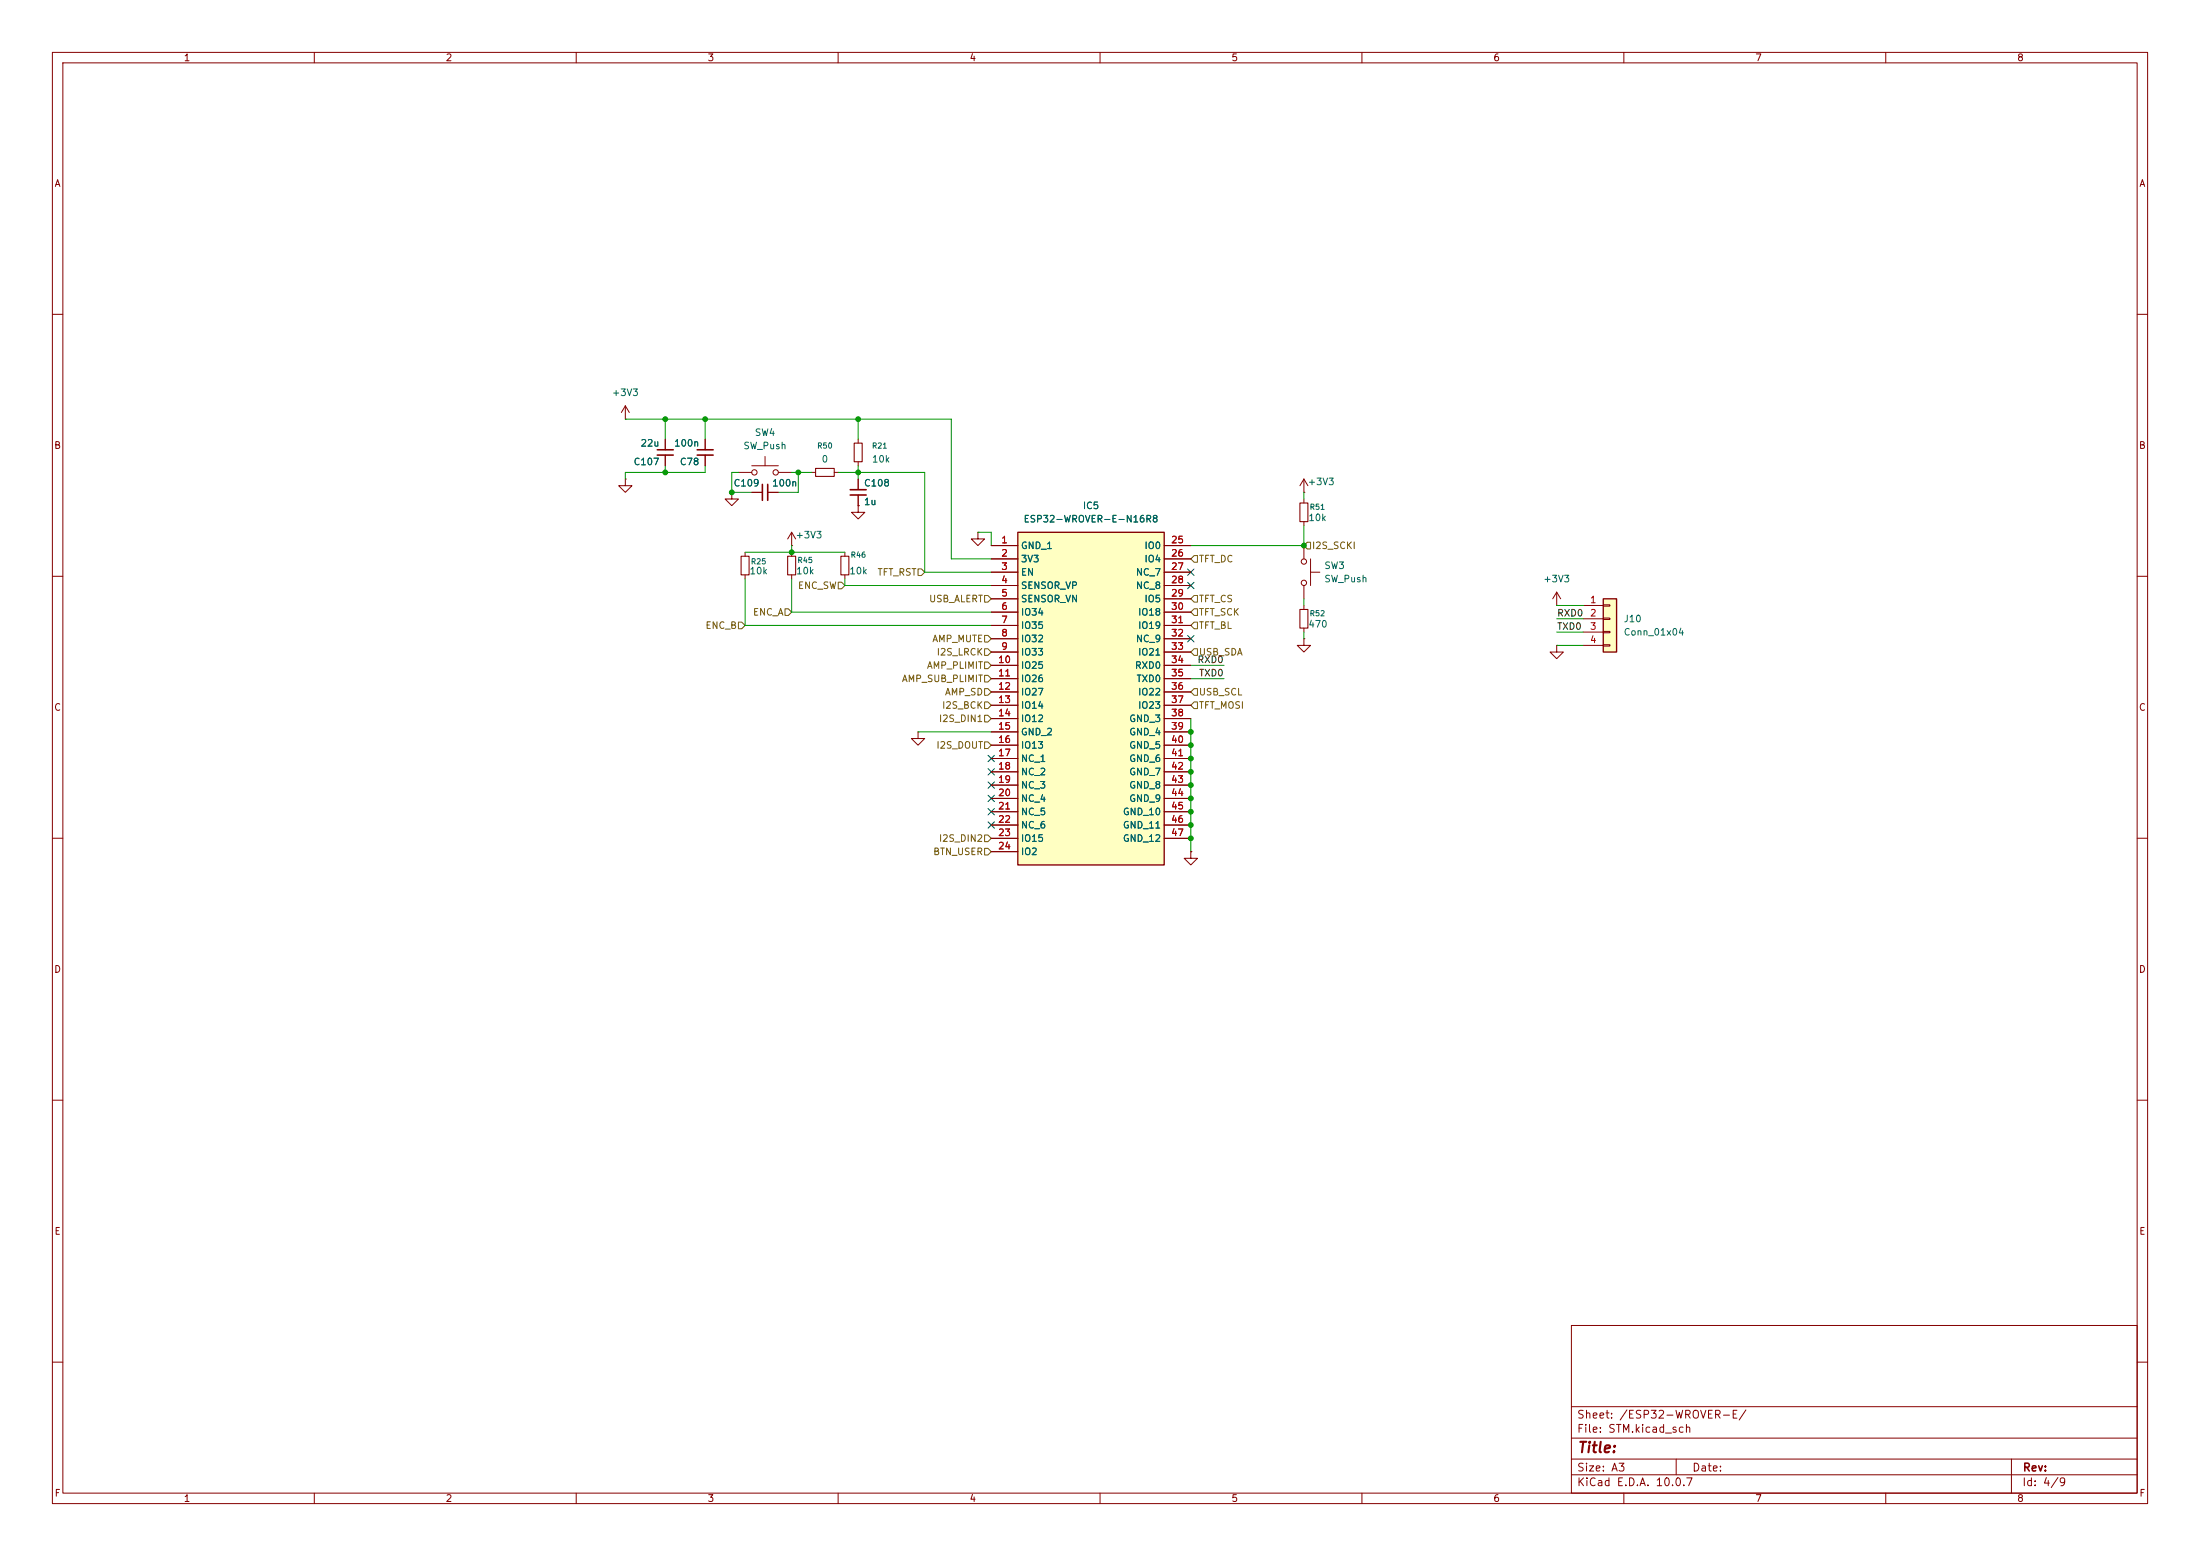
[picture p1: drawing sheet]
<svg xmlns="http://www.w3.org/2000/svg" width="420mm" height="297mm" viewBox="0 0 420 297" stroke-linecap="round" stroke-linejoin="round" font-family="sans-serif">
<g fill="none" stroke="#840000" stroke-width=".19">
<path d="M10 10h400v277h-400zM12 12h396v273h-396zM60 10v2M110 10v2M160 10v2M210 10v2M260 10v2M310 10v2M360 10v2M10 60h2M408 60h2M163.8 96.5v1.3h1.3l-1.3 1.3-1.2-1.3h1.2"/>
<path d="M163.8 96.5h.1M163.8 83.8v.8M163.8 88.1v.8M163.8 91.4v2.1M163.8 94.5v2M248.9 94h.1M248.9 91.4v2.6M248.9 91.4l-.7 1.3M248.9 91.4l.8 1.3M10 110h2M142.2 105.4v.8M142.2 109.7v.8"/>
<path d="M248.9 115.6v.7M248.9 119.9v.8M297.2 115.6h.1M297.2 113l-.8 1.3M297.2 113l.7 1.3M297.2 113v2.6M408 110h2M248.9 121.9v1.3h1.3l-1.3 1.3-1.3-1.3h1.3M248.9 121.9h.1M10 160h2M408 160h2M227.3 162.6v1.2h1.3l-1.3 1.3-1.2-1.3h1.2"/>
<path d="M227.3 162.6h.1M10 210h2M408 210h2M300 253h108v32h-108zM10 260h2M300 278.5h108M300 274.5h108M300 268.5h108M320 278.5v3M384 278.5v6.5M408 260h2M60 285v2"/>
<path d="M110 285v2M160 285v2M210 285v2M260 285v2M300 281.5h108M310 285v2M360 285v2"/>
</g>
<path d="M163.1 84.6h1.5v3.5h-1.5zM141.5 106.2h1.5v3.5h-1.5zM248.2 116.3h1.5v3.6h-1.5z" fill="none" stroke="#840000" stroke-width=".2"/>
<path d="M162.3 93.5h3.1M162.3 94.5h3.1" fill="none" stroke="#840000" stroke-width=".3"/>
<path d="M194.3 101.6h27.9v63.5h-27.9z" fill="#ffffc2"/>
<path d="M194.3 101.6h27.9v63.5h-27.9z" fill="none" stroke="#840000" stroke-width=".25"/>
<g fill="none" stroke="#840000" stroke-width=".19">
<path d="M248.9 95.3v.7M248.9 99.6v.7M151.1 104.1h.1M151.1 101.6l-.7 1.3M151.1 101.6l.8 1.3M151.1 101.6v2.5M189.2 104.1h5.1M189.2 106.7h5.1M189.2 109.2h5.1M189.2 111.8h5.1M189.2 114.3h5.1M189.2 116.8h5.1"/>
<path d="M189.2 119.4h5.1M222.2 104.1h5.1M222.2 106.7h5.1M222.2 109.2h5.1M222.2 111.8h5.1M222.2 114.3h5.1M222.2 116.8h5.1M222.2 119.4h5.1M175.3 139.7v1.3h1.2l-1.2 1.2-1.3-1.2h1.3M175.3 139.7h.1M189.2 121.9h5.1M189.2 124.5h5.1"/>
<path d="M189.2 127h5.1M189.2 129.5h5.1M189.2 132.1h5.1M189.2 134.6h5.1M189.2 137.2h5.1M189.2 139.7h5.1M222.2 121.9h5.1M222.2 124.5h5.1M222.2 127h5.1M222.2 129.5h5.1M222.2 132.1h5.1M222.2 134.6h5.1"/>
<path d="M222.2 137.2h5.1M222.2 139.7h5.1M297.2 123.2v1.3h1.2l-1.2 1.2-1.3-1.2h1.3M297.2 123.2h.1M189.2 142.2h5.1M189.2 144.8h5.1M189.2 147.3h5.1M189.2 149.9h5.1M189.2 152.4h5.1M189.2 154.9h5.1M189.2 157.5h5.1M222.2 142.2h5.1"/>
<path d="M222.2 144.8h5.1M222.2 147.3h5.1M222.2 149.9h5.1M222.2 152.4h5.1M222.2 154.9h5.1M222.2 157.5h5.1M189.2 160h5.1M189.2 162.6h5.1M222.2 160h5.1"/>
</g>
<path d="M248.2 96h1.5v3.6h-1.5z" fill="none" stroke="#840000" stroke-width=".2"/>
<path d="M306.1 114.3h2.5v10.2h-2.5z" fill="#ffffc2"/>
<path d="M306.1 114.3h2.5v10.2h-2.5z" fill="none" stroke="#840000" stroke-width=".25"/>
<g fill="none" stroke="#840000" stroke-width=".19">
<path d="M119.4 77.5l-.8 1.2M119.4 77.5l.7 1.2M119.4 77.5v2.5M119.4 91.4v1.3h1.2l-1.2 1.3-1.3-1.3h1.3M119.4 91.4h.1M119.4 80h.1M127 83.8v2.1M127 86.9v2M134.6 83.8v2.1M134.6 86.9v2M139.7 94v1.3h1.3l-1.3 1.2-1.3-1.2h1.3M139.7 94h.1"/>
<path d="M141 90.2h2.5M143.5 94h2M143.5 88.9h5.1M146 87.1v1.8M146.6 94h2M148.6 90.2h2.5M154.9 90.2h.8M159.3 90.2h.7M163.8 96.5h.1M163.8 91.4v2.1M163.8 94.5v2M151.1 105.4v.8"/>
<path d="M151.1 109.7v.8M161.3 105.4v.8M161.3 109.7v.8M186.7 101.6v1.3h1.3l-1.3 1.2-1.3-1.2h1.3M186.7 101.6h.1M189.2 109.2h5.1M189.2 104.1h5.1M189.2 106.7h5.1M189.2 111.8h5.1M189.2 114.3h5.1M189.2 116.8h5.1M189.2 119.4h5.1"/>
<path d="M222.2 109.2h5.1M222.2 104.1h5.1M222.2 106.7h5.1M222.2 111.8h5.1M222.2 114.3h5.1M222.2 116.8h5.1M222.2 119.4h5.1M248.9 104.1v2.6M248.9 111.8v2.5M250.2 109.2h1.8M250.2 106.7v5.1M302.3 115.6h3.8"/>
<path d="M302.3 118.1h3.8M306.1 115.4h1.2v.3h-1.2zM306.1 118h1.2v.2h-1.2zM189.2 121.9h5.1M189.2 124.5h5.1M189.2 127h5.1M189.2 129.5h5.1M189.2 132.1h5.1M189.2 134.6h5.1M189.2 137.2h5.1M189.2 139.7h5.1M222.2 121.9h5.1"/>
<path d="M222.2 124.5h5.1M222.2 127h5.1M222.2 129.5h5.1M222.2 132.1h5.1M222.2 134.6h5.1M222.2 137.2h5.1M222.2 139.7h5.1M302.3 120.7h3.8M302.3 123.2h3.8M306.1 120.5h1.2v.3h-1.2zM306.1 123.1h1.2v.2h-1.2zM189.2 142.2h5.1"/>
<path d="M189.2 144.8h5.1M189.2 147.3h5.1M189.2 149.9h5.1M189.2 152.4h5.1M189.2 154.9h5.1M189.2 157.5h5.1M222.2 142.2h5.1M222.2 144.8h5.1M222.2 147.3h5.1M222.2 149.9h5.1M222.2 152.4h5.1M222.2 154.9h5.1"/>
<path d="M222.2 157.5h5.1M189.2 160h5.1M189.2 162.6h5.1M222.2 160h5.1M227.3 162.6h.1"/>
<circle cx="144" cy="90.2" r=".51"/>
<circle cx="148.1" cy="90.2" r=".51"/>
<circle cx="248.9" cy="111.3" r=".51"/>
<circle cx="248.9" cy="107.2" r=".51"/>
</g>
<path d="M155.7 89.4h3.6v1.5h-3.6zM150.4 106.2h1.5v3.5h-1.5zM160.5 106.2h1.6v3.5h-1.6z" fill="none" stroke="#840000" stroke-width=".2"/>
<path d="M125.5 86.9h3M125.5 85.9h3M133.1 86.9h3M133.1 85.9h3M145.5 92.5v3M146.6 92.5v3" fill="none" stroke="#840000" stroke-width=".3"/>
<g fill="none" stroke="#725600" stroke-width=".19">
<path d="M141 118.7h.6l.6 .7-.6 .6h-.6zM149.9 116.2h.6l.6 .6-.6 .7h-.6zM160 111.1h.7l.6 .7-.6 .6h-.7zM175.3 108.6h.6l.6 .6-.6 .7h-.6zM188 113.7h.6l.6 .6-.6 .6h-.6zM227.3 119.4l.7-.7h.6v1.3h-.6zM228 106h.6v1.3h-.6l-.7-.6zM228 113.7h.6v1.2h-.6l-.7-.6zM228 116.2h.6v1.3h-.6l-.7-.7zM249.6 103.5h.6v1.3h-.6l-.7-.7zM188 128.9h.6l.6 .6-.6 .7h-.6zM188 123.8h.6l.6 .7-.6 .6h-.6z"/>
<path d="M188 131.4h.6l.6 .7-.6 .6h-.6zM188 126.4h.6l.6 .6-.6 .6h-.6zM188 134h.6l.6 .6-.6 .7h-.6zM188 136.5h.6l.6 .7-.6 .6h-.6zM188 121.3h.6l.6 .6-.6 .7h-.6zM227.3 134.6l.7-.6h.6v1.3h-.6zM227.3 132.1l.7-.7h.6v1.3h-.6zM228 123.8h.6v1.3h-.6l-.7-.6zM188 141.6h.6l.6 .6-.6 .7h-.6zM188 159.4h.6l.6 .6-.6 .7h-.6zM188 161.9h.6l.6 .7-.6 .6h-.6z"/>
</g>
<g fill="none" stroke="#009600" stroke-width=".19">
<path d="M119.4 80h62.2v26.7h7.6M127 80v3.8M127 88.9v1.3M134.6 88.9v1.3h-15.2v1.2M134.6 80v3.8M141 90.2h-1.3v3.8h3.8M151.1 90.2h3.8M152.4 90.2v3.8h-3.8M160 90.2h16.5v19h12.7M163.8 80v3.8M163.8 88.9v2.5M248.9 94v1.3"/>
<path d="M142.2 110.5v8.9h47M142.2 105.4h19.1M151.1 110.5v6.3h38.1M151.1 104.1v1.3M161.3 110.5v1.3h27.9M186.7 101.6h2.5v2.5M248.9 100.3v3.8h-21.6M248.9 114.3v1.3M297.2 115.6h5.1M297.2 118.1h5.1M175.3 139.7h13.9M227.3 137.2v25.4"/>
<path d="M227.3 129.5h6.4M227.3 127h6.4M248.9 120.7v1.2M297.2 120.7h5.1M297.2 123.2h5.1"/>
</g>
<g fill="none" stroke="#000084" stroke-width=".19">
<path d="M226.7 108.6l1.2 1.2M226.7 111.2l1.2 1.2M227.9 111.2l-1.2 1.2M227.9 108.6l-1.2 1.2M226.7 121.3l1.2 1.2M227.9 121.3l-1.2 1.2M188.6 149.3l1.2 1.2M188.6 156.9l1.2 1.2M188.6 154.3l1.2 1.2M188.6 151.8l1.2 1.2M188.6 144.2l1.2 1.2M188.6 146.7l1.2 1.2"/>
<path d="M189.8 149.3l-1.2 1.2M189.8 156.9l-1.2 1.2M189.8 154.3l-1.2 1.2M189.8 151.8l-1.2 1.2M189.8 144.2l-1.2 1.2M189.8 146.7l-1.2 1.2"/>
</g>
<g fill="#009600" stroke="#009600" stroke-width=".19">
<circle cx="227.3" cy="154.9" r=".46"/>
<circle cx="227.3" cy="157.5" r=".46"/>
<circle cx="227.3" cy="160" r=".46"/>
<circle cx="227.3" cy="147.3" r=".46"/>
<circle cx="227.3" cy="142.2" r=".46"/>
<circle cx="227.3" cy="144.8" r=".46"/>
<circle cx="227.3" cy="149.9" r=".46"/>
<circle cx="227.3" cy="152.4" r=".46"/>
<circle cx="227.3" cy="139.7" r=".46"/>
<circle cx="163.8" cy="80" r=".46"/>
<circle cx="163.8" cy="90.2" r=".46"/>
<circle cx="127" cy="80" r=".46"/>
<circle cx="134.6" cy="80" r=".46"/>
<circle cx="139.7" cy="94" r=".46"/>
<circle cx="152.4" cy="90.2" r=".46"/>
<circle cx="127" cy="90.2" r=".46"/>
<circle cx="151.1" cy="105.4" r=".46"/>
<circle cx="248.9" cy="104.1" r=".46"/>
</g>
<text font-size="2" fill="#840000" x="301" y="277.8">Title:</text>
<g font-size="1.5" fill="#840000">
<text x="300.9" y="273.8">File: STM.kicad_sch</text>
<text x="300.9" y="271.1">Sheet: /ESP32-WROVER-E/</text>
<text x="300.9" y="281.2">Size: A3</text>
<text x="322.9" y="281.2">Date:</text>
<text x="386" y="281.2">Rev:</text>
<text x="300.9" y="284">KiCad E.D.A. 10.0.7</text>
<text x="385.9" y="284">Id: 4/9</text>
</g>
<g font-size="1.3" fill="#840000">
<text x="35" y="12">1</text>
<text x="85" y="12">2</text>
<text x="135" y="12">3</text>
<text x="185" y="12">4</text>
<text x="235" y="12">5</text>
<text x="285" y="12">6</text>
<text x="335" y="12">7</text>
<text x="385" y="12">8</text>
<text x="10.3" y="36">A</text>
<text x="408.3" y="36">A</text>
<text x="10.2" y="86">B</text>
<text x="408.2" y="86">B</text>
<text x="10.2" y="136">C</text>
<text x="408.2" y="136">C</text>
<text x="10.2" y="186">D</text>
<text x="408.2" y="186">D</text>
<text x="10.3" y="236">E</text>
<text x="408.3" y="236">E</text>
<text x="10.3" y="286">F</text>
<text x="35" y="287">1</text>
<text x="85" y="287">2</text>
<text x="135" y="287">3</text>
<text x="185" y="287">4</text>
<text x="235" y="287">5</text>
<text x="285" y="287">6</text>
<text x="335" y="287">7</text>
<text x="385" y="287">8</text>
<text x="408.3" y="286">F</text>
</g>
<g font-size="1.3" fill="#006464">
<text x="116.7" y="75.9">+3V3</text>
<text x="144" y="83.5">SW4</text>
<text x="120.8" y="89.1">C107</text>
<text x="122.2" y="85.5">22u</text>
<text x="128.6" y="85.5">100n</text>
<text x="129.7" y="89.1">C78</text>
<text x="141.8" y="86.1">SW_Push</text>
<text x="156.7" y="88.6">0</text>
<text x="166.4" y="88.6">10k</text>
<text x="139.9" y="93.2">C109</text>
<text x="147.3" y="93.2">100n</text>
<text x="164.8" y="93.2">C108</text>
<text x="249.6" y="92.9">+3V3</text>
<text x="164.8" y="96.7">1u</text>
<text x="195.3" y="100">ESP32-WROVER-E-N16R8</text>
<text x="206.6" y="97.5">IC5</text>
<text x="249.7" y="99.8">10k</text>
<text x="151.8" y="103.1">+3V3</text>
<text x="194.8" y="105.1">GND_1</text>
<text x="194.8" y="107.6">3V3</text>
<text x="218.4" y="105.1">IO0</text>
<text x="218.4" y="107.6">IO4</text>
<text x="143" y="109.9">10k</text>
<text x="151.9" y="109.9">10k</text>
<text x="162" y="109.9">10k</text>
<text x="194.8" y="110.2">EN</text>
<text x="194.8" y="112.7">SENSOR_VP</text>
<text x="216.7" y="110.2">NC_7</text>
<text x="216.7" y="112.7">NC_8</text>
<text x="252.7" y="108.9">SW3</text>
<text x="252.7" y="111.5">SW_Push</text>
<text x="294.5" y="111.5">+3V3</text>
<text x="194.8" y="115.3">SENSOR_VN</text>
<text x="194.8" y="117.8">IO34</text>
<text x="217.2" y="117.8">IO18</text>
<text x="218.4" y="115.3">IO5</text>
<text x="309.9" y="119.1">J10</text>
<text x="194.8" y="120.3">IO35</text>
<text x="194.8" y="122.9">IO32</text>
<text x="194.8" y="125.4">IO33</text>
<text x="216.7" y="122.9">NC_9</text>
<text x="217.2" y="120.3">IO19</text>
<text x="217.2" y="125.4">IO21</text>
<text x="249.7" y="120.1">470</text>
<text x="309.9" y="121.6">Conn_01x04</text>
<text x="194.8" y="128">IO25</text>
<text x="194.8" y="130.5">IO26</text>
<text x="216.6" y="128">RXD0</text>
<text x="216.9" y="130.5">TXD0</text>
<text x="194.8" y="133">IO27</text>
<text x="194.8" y="135.6">IO14</text>
<text x="217.2" y="133">IO22</text>
<text x="217.2" y="135.6">IO23</text>
<text x="194.8" y="138.1">IO12</text>
<text x="194.8" y="140.7">GND_2</text>
<text x="194.8" y="143.2">IO13</text>
<text x="215.5" y="138.1">GND_3</text>
<text x="215.5" y="140.7">GND_4</text>
<text x="215.5" y="143.2">GND_5</text>
<text x="194.8" y="145.7">NC_1</text>
<text x="194.8" y="148.3">NC_2</text>
<text x="215.5" y="145.7">GND_6</text>
<text x="215.5" y="148.3">GND_7</text>
<text x="194.8" y="150.8">NC_3</text>
<text x="194.8" y="153.4">NC_4</text>
<text x="194.8" y="155.9">NC_5</text>
<text x="214.3" y="155.9">GND_10</text>
<text x="215.5" y="150.8">GND_8</text>
<text x="215.5" y="153.4">GND_9</text>
<text x="194.8" y="158.4">NC_6</text>
<text x="194.8" y="161">IO15</text>
<text x="214.3" y="158.4">GND_11</text>
<text x="214.3" y="161">GND_12</text>
<text x="194.8" y="163.5">IO2</text>
</g>
<g font-size="1.3" fill="#a90000">
<text x="191" y="104">1</text>
<text x="191" y="106.5">2</text>
<text x="223.5" y="104">25</text>
<text x="223.5" y="106.5">26</text>
<text x="191" y="109.1">3</text>
<text x="191" y="111.6">4</text>
<text x="223.5" y="109.1">27</text>
<text x="223.5" y="111.6">28</text>
<text x="191" y="114.2">5</text>
<text x="191" y="116.7">6</text>
<text x="191" y="119.2">7</text>
<text x="223.5" y="114.2">29</text>
<text x="223.5" y="116.7">30</text>
<text x="223.5" y="119.2">31</text>
<text x="303.4" y="115.4">1</text>
<text x="303.4" y="118">2</text>
<text x="191" y="121.8">8</text>
<text x="191" y="124.3">9</text>
<text x="223.5" y="121.8">32</text>
<text x="223.5" y="124.3">33</text>
<text x="303.4" y="120.5">3</text>
<text x="303.4" y="123.1">4</text>
<text x="190.4" y="126.9">10</text>
<text x="190.4" y="129.4">11</text>
<text x="190.4" y="131.9">12</text>
<text x="223.5" y="126.9">34</text>
<text x="223.5" y="129.4">35</text>
<text x="223.5" y="131.9">36</text>
<text x="190.4" y="134.5">13</text>
<text x="190.4" y="137">14</text>
<text x="223.5" y="134.5">37</text>
<text x="223.5" y="137">38</text>
<text x="190.4" y="139.6">15</text>
<text x="190.4" y="142.1">16</text>
<text x="223.5" y="139.6">39</text>
<text x="223.5" y="142.1">40</text>
<text x="190.4" y="144.6">17</text>
<text x="190.4" y="147.2">18</text>
<text x="190.4" y="149.7">19</text>
<text x="223.5" y="144.6">41</text>
<text x="223.5" y="147.2">42</text>
<text x="223.5" y="149.7">43</text>
<text x="190.4" y="152.3">20</text>
<text x="190.4" y="154.8">21</text>
<text x="223.5" y="152.3">44</text>
<text x="223.5" y="154.8">45</text>
<text x="190.4" y="157.3">22</text>
<text x="190.4" y="159.9">23</text>
<text x="223.5" y="157.3">46</text>
<text x="223.5" y="159.9">47</text>
<text x="190.4" y="162.4">24</text>
</g>
<g font-size="1.3" fill="#725600">
<text x="228.8" y="107.6">TFT_DC</text>
<text x="250.4" y="105.1">I2S_SCKI</text>
<text x="152.2" y="112.7">ENC_SW</text>
<text x="167.4" y="110.2">TFT_RST</text>
<text x="143.6" y="117.8">ENC_A</text>
<text x="177.3" y="115.3">USB_ALERT</text>
<text x="228.8" y="115.3">TFT_CS</text>
<text x="228.8" y="117.8">TFT_SCK</text>
<text x="134.6" y="120.3">ENC_B</text>
<text x="177.9" y="122.9">AMP_MUTE</text>
<text x="178.7" y="125.4">I2S_LRCK</text>
<text x="228.8" y="125.4">USB_SDA</text>
<text x="228.8" y="120.3">TFT_BL</text>
<text x="172.1" y="130.5">AMP_SUB_PLIMIT</text>
<text x="176.8" y="128">AMP_PLIMIT</text>
<text x="179.7" y="135.6">I2S_BCK</text>
<text x="180.3" y="133">AMP_SD</text>
<text x="228.8" y="135.6">TFT_MOSI</text>
<text x="228.8" y="133">USB_SCL</text>
<text x="178.7" y="143.2">I2S_DOUT</text>
<text x="179.1" y="138.1">I2S_DIN1</text>
<text x="179.1" y="161">I2S_DIN2</text>
<text x="178" y="163.5">BTN_USER</text>
</g>
<g font-size="1.3" fill="#0f0f0f">
<text x="297.2" y="118">RXD0</text>
<text x="297.2" y="120.5">TXD0</text>
<text x="228.5" y="126.9">RXD0</text>
<text x="228.8" y="129.4">TXD0</text>
</g>
<g font-size="1" fill="#006464">
<text x="155.9" y="85.9">R50</text>
<text x="166.4" y="85.9">R21</text>
<text x="249.9" y="97.5">R51</text>
<text x="143.2" y="108">R25</text>
<text x="152.1" y="107.7">R45</text>
<text x="162.3" y="106.7">R46</text>
<text x="249.9" y="117.9">R52</text>
</g>
</svg>
